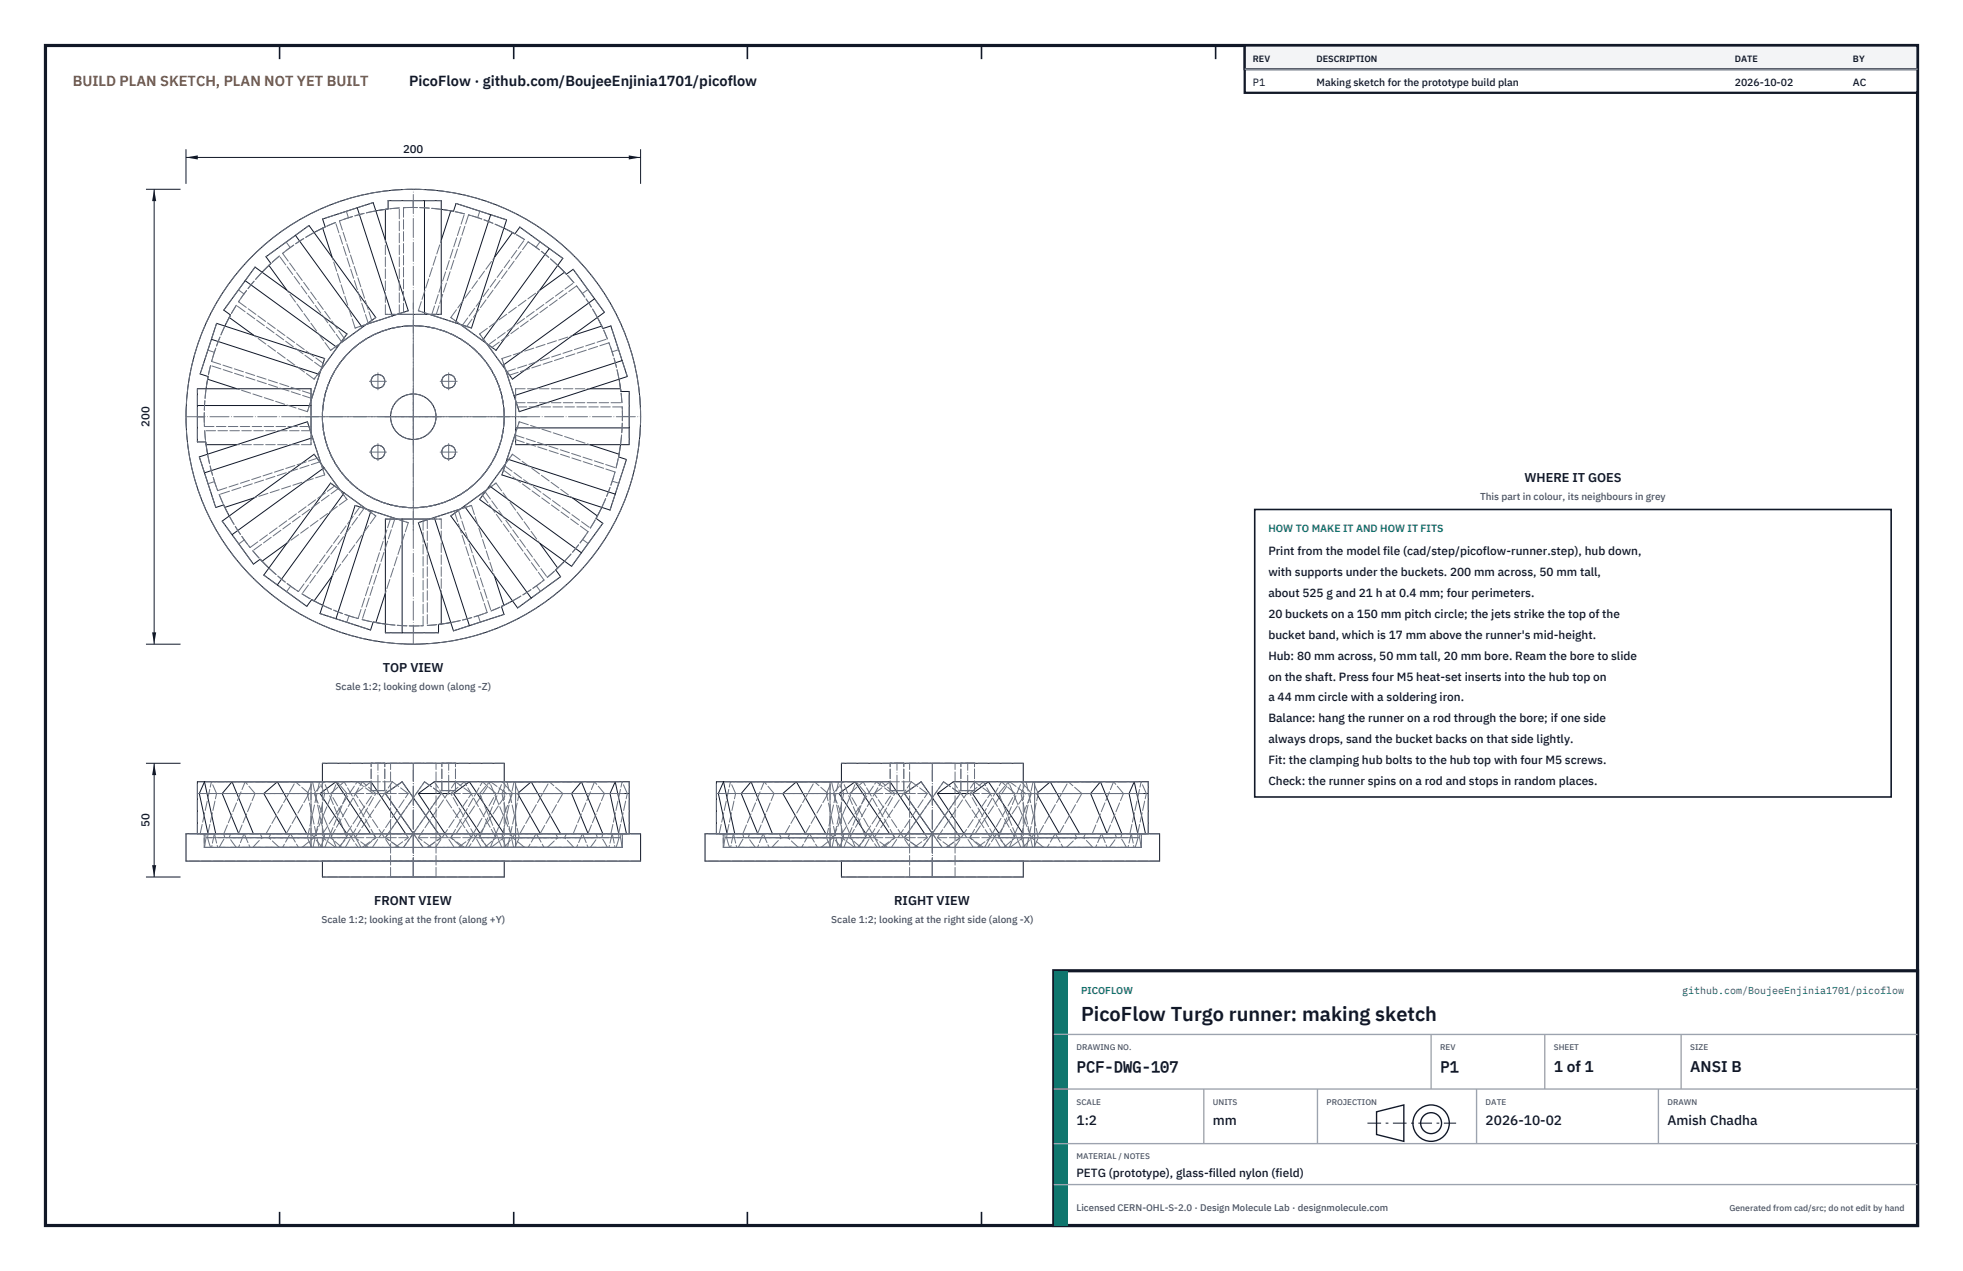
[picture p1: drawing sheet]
<svg xmlns="http://www.w3.org/2000/svg" width="432mm" height="279mm" viewBox="0 0 432 279" stroke-linecap="round" stroke-linejoin="round" font-family="sans-serif">
<path d="M10 10h411.8v259.4h-411.8z" fill="none" stroke="#111827" stroke-width=".7" stroke-linecap="butt"/>
<g fill="none" stroke="#111827" stroke-width=".35">
<path d="M61.5 10v3M113 10v3M164.4 10v3M215.9 10v3M267.4 10v3M318.9 10v3M370.3 10v3M61.5 266.4v3M113 266.4v3M164.4 266.4v3M215.9 266.4v3M267.4 266.4v3"/>
<path d="M318.9 266.4v3M370.3 266.4v3"/>
</g>
<g fill="none" stroke="#111727" stroke-width=".22">
<path d="M57.6 59.8l2-1.9-1.1-1.5 9.5-6.8 14.7 20.2-7.9 5.7M59.1 58.3l4 5.5M65 51.7l14.7 20.3M69.1 51.1l2.4-1.2-.5-1.8 11.1-3.6 7.7 23.8-9.2 3M71 50.1l2.1 6.5M78.6 45.7l7.7 23.7M82.7 46.4l2.7-.5v-1.8h11.7v25h-9.7M84.8 46v6.8M93.4 44.1v25M97.1 46l2.6 .5 .6-1.8 7.6 2.5M99.2 46.4l-2.1 6.4M107.9 47.2l3.5 1.1-7.7 23.8-9.2-3"/>
<path d="M107.9 47.2l-7.7 23.8M110.8 50.1l2.5 1.3 1-1.5 9.5 6.9-14.7 20.2-7.8-5.7M112.7 51.1l-4 5.5M120.8 54.6l-14.7 20.2M122.7 58.3l1.9 2 1.5-1.1 6.9 9.5-20.3 14.7-5.7-7.9M124.2 59.8l-5.5 4M46.5 74.6l23.8 7.7M49.5 71.7l1.2-2.4-1.5-1.1 6.9-9.5 20.2 14.7-5.7 7.9M50.4 69.8l5.5 4M53.9 61.7l20.3 14.7M130.8 65.7l-20.2 14.7M131.4 69.8l1.2 2.4 1.8-.5 3.6 11.1-23.8 7.7-3-9.2"/>
<path d="M132.4 71.7l-6.5 2.1M136.8 79.3l-23.7 7.7M43.4 89.1h25M45.3 85.5l.5-2.7-1.8-.6 3.6-11.1 23.8 7.7-3 9.2M45.3 97.7h6.8M45.7 83.4l6.4 2.1M68.4 95.2v-9.7h-25v11.7h1.9l.4 2.6M68.8 96.2l-23.8 7.7M113.4 95.2l-3 9.2 23.8 7.7 3.6-11.1-1.7-.6 .4-2.7M113.4 94.1h25M129.7 85.5h6.8M129.7 97.7l6.5 2.1"/>
<path d="M136.2 83.4l.4 2.7h1.8v11.6h-25v-9.7M45 103.9l2.5 7.7 1.7-.6 1.2 2.4M55.9 109.4l-6.4 2.1M63.1 119.4l-5.5 4M70.6 101.9l-3-9.2-23.8 7.7 1.2 3.5M71.3 102.8l-20.3 14.7M74.8 107.7l-5.7-7.8-20.2 14.7 6.8 9.4 1.5-1.1 1.9 2M75.7 108.4l-14.7 20.2M80.6 111.9l-7.9-5.7-14.7 20.2 9.5 6.9 1.1-1.5 2.4 1.3M81.6 112.2l-7.7 23.8M87.4 114.1l-9.3-3-7.7 23.8 3.5 1.1M88.5 114.1v25"/>
<path d="M94.5 114.1h-9.7v25h11.7v-1.8l2.7-.4M95.5 113.8l7.8 23.7M101.3 111.9l-9.3 3 7.7 23.8 11.2-3.6-.6-1.8 2.4-1.2M102.1 111.3l14.7 20.2M107 107.7l-7.8 5.7 14.7 20.2 2.9-2.1M107.7 106.8l20.2 14.7M111.2 101.9l-5.7 7.9 20.2 14.7 6.9-9.5-1.5-1 1.3-2.5M111.6 100.9l23.7 7.7M118.7 119.4l4 5.5M125.9 109.4l5.5 4M73.1 126.6l-4 5.5M73.9 136l7.6 2.5 .6-1.8 2.7 .5"/>
<path d="M84.8 130.4l-2.1 6.5M97.1 130.4v6.8M108.7 126.6l2.1 6.5M124.2 123.4l-2 1.9 1.1 1.5-6.5 4.7M70.9 171.9v-4.1h40v4.1M92 174.4l3.5-2.5h42.9v11.4M92 174.4h7.7M92 174.4l5.9 8.9M99.7 174.4l5.9 8.9M99.7 174.4l3.6-2.5 7.6 11.4M105 174.4h8.9M113.9 174.4l5 8.9"/>
<path d="M113.9 174.4l2.9-2.5 6.5 11.4M118.3 174.4h7.4M125.7 174.4l3.7 8.9M125.7 174.4l2.2-2.5 4.7 11.4M129 174.4h5.2M134.2 174.4l1.9 8.9M134.2 174.4l1.1-2.5 2.5 11.4M135.9 174.4h2.5M185.1 171.9v-4.1h40v4.1M206.2 174.4l3.5-2.5h42.9v11.4M206.2 174.4h7.7M206.2 174.4l5.9 8.9"/>
<path d="M213.9 174.4l5.9 8.9M213.9 174.4l3.5-2.5 7.6 11.4M219.1 174.4h8.9M228 174.4l5 8.9M228 174.4l3-2.5 6.5 11.4M232.5 174.4h7.4M239.9 174.4l3.6 8.9M239.9 174.4l2.2-2.5 4.7 11.4M243.1 174.4h5.3M248.4 174.4l1.9 8.9M248.4 174.4l1.1-2.5 2.5 11.4M250.1 174.4h2.5"/>
<path d="M40.9 183.3h100v6h-100zM43.4 183.3v-11.4h38.2l7.6 11.4M45.8 183.3l-2-8.9 1.2-2.5 2.5 11.4M52.5 183.3l-3.6-8.9 2.1-2.5 4.7 11.4M63 183.3l-5-8.9 3-2.5 6.5 11.4M70.9 189.3v3.5h40v-3.5M76.3 183.3l-5.9-8.9 3.5-2.5 7.6 11.4M91 183.3l-6.2-8.9 3.7-2.5 8 11.4M155.1 183.3h100v6h-100zM157.6 183.3v-11.4h38.2l7.6 11.4M159.9 183.3l-1.9-8.9 1.2-2.5 2.4 11.4M166.7 183.3l-3.7-8.9 2.2-2.5 4.7 11.4"/>
<path d="M177.2 183.3l-5-8.9 3-2.5 6.5 11.4M185.1 189.3v3.5h40v-3.5M190.5 183.3l-5.9-8.9 3.5-2.5 7.6 11.4M205.1 183.3l-6.2-8.9 3.7-2.5 8 11.4"/>
<circle cx="83.1" cy="99.4" r="1.51"/>
<circle cx="83.1" cy="83.8" r="1.51"/>
<circle cx="90.9" cy="91.6" r="50"/>
<circle cx="90.9" cy="91.6" r="20"/>
<circle cx="90.9" cy="91.6" r="5"/>
<circle cx="98.7" cy="99.4" r="1.51"/>
<circle cx="98.7" cy="83.8" r="1.51"/>
</g>
<g fill="none" stroke="#6a7180" stroke-width=".22" stroke-dasharray="2.1 .5">
<path d="M57.6 59.8l-3.9 4.8M59.6 57.9l-.5 .4M61.4 56.3l-2.3 2M61.4 56.3a46 46 0 0 0-8.9 10M62.2 55.7l13.7 19M63 53.2l-4.5 3.2M63 53.2l.8 1.2M63 53.2l5-3.6M63.8 54.4l-1.6 1.3M69.1 51.1l-5.3 3.3M71.5 49.9l-.5 .2M73.8 48.9l-2.8 1.2"/>
<path d="M73.8 48.9a46 46 0 0 0-11.6 6.8M74.7 48.6l7.2 22.3M76.2 46.4l-5.2 1.7M76.2 46.4l.4 1.5M76.2 46.4l5.9-1.9M76.6 47.9l-1.9 .7M82.7 46.4l-6.1 1.5M85.4 45.9l-.6 .1M87.8 45.7l-3 .3M87.8 45.7a46 46 0 0 0-13.1 2.9M88.8 45.7v23.4M90.9 44.1h-5.5"/>
<path d="M90.9 44.1v1.5M90.9 45.6l-2.1 .1M90.9 44.1h6.2M97.1 46l-6.2-.4M99.7 46.5l-.5-.1M102.2 47l-3-.6M102.2 47a46 46 0 0 0-13.4-1.3M103.1 47.2l-7.3 22.3M105.1 47.8l-2-.6M105.5 46.4l-5.2-1.7M105.5 46.4l-.4 1.4M105.5 46.4l5.9 1.9"/>
<path d="M110.8 50.1l-5.7-2.3M113.3 51.4l-.6-.3M115.4 52.7l-2.7-1.6M115.4 52.7a46 46 0 0 0-12.3-5.5M116.2 53.2l-13.8 18.9M117.9 54.4l-1.7-1.2M118.8 53.1l-4.5-3.2M118.8 53.1l-.9 1.3M118.8 53.1l5 3.7M122.7 58.3l-4.8-3.9M45.7 77l-1.7 5.2M45.7 77l1.5 .4"/>
<path d="M45.7 77l1.9-5.9M46.6 79.5l22.3 7.2M47.2 77.4l-.6 2.1M49.5 71.7l-2.3 5.7M50.7 69.3l-.3 .5M52 67.1l-1.6 2.7M52 67.1a46 46 0 0 0-5.4 12.4M52.5 63.7l-3.3 4.5M52.5 63.7l1.2 .9M52.5 63.7l3.6-5M52.5 66.3l18.9 13.8M53.7 64.6l-1.2 1.7"/>
<path d="M72.7 77l2.1-1.5M72.7 77l-9.6-13.2M75.2 75.2l-2.5 1.8M75.2 75.2l-13.8-18.9M75.9 74.7l6.8-4.9M75.9 74.7l-.7 .5M78.1 72.1l2.5-.8M78.1 72.1l-5-15.5M81 71.2l-2.9 .9M81 71.2l-7.2-22.3M81.9 70.9l7.9-2.6M81.9 70.9l-.9 .3"/>
<path d="M84.8 69.1h2.6M84.8 69.1v-16.3M87.8 69.1h-3M87.8 69.1v-23.4M88.8 69.1h8.3M88.8 69.1h-1M92 68.3l2.5 .8M92 68.3l5.1-15.5M94.9 69.3l-2.9-1M94.9 69.3l7.3-22.3M95.8 69.5l7.9 2.6M95.8 69.5l-.9-.2"/>
<path d="M99.2 69.8l2.1 1.5M99.2 69.8l9.5-13.2M101.6 71.6l-2.4-1.8M101.6 71.6l13.8-18.9M102.4 72.1l6.7 4.9M102.4 72.1l-.8-.5M105.5 73.4l1.5 2.1M105.5 73.4l13.2-9.6M107.3 75.9l-1.8-2.5M107.3 75.9l18.9-13.8M107.9 76.6l4.8 6.8M107.9 76.6l-.6-.7"/>
<path d="M110.4 78.8l.8 2.5M110.4 78.8l15.5-5M124.6 60.3l-.4-.5M126.2 62.1l-2-2.3M126.2 62.1a46 46 0 0 0-10-8.9M126.8 62.9l-18.9 13.7M128.1 64.5l-1.3-1.6M129.3 63.6l-3.2-4.4M129.3 63.6l-1.2 .9M129.3 63.6l3.7 5.1M131.4 69.8l-3.3-5.3M132.6 72.2l-.2-.5"/>
<path d="M133.6 74.5l-1.2-2.8M133.6 74.5a46 46 0 0 0-6.8-11.6M133.9 75.4l-22.3 7.2M134.6 77.3l-.7-1.9M136.1 76.9l-1.7-5.2M136.1 76.9l-1.5 .4M136.1 76.9l1.9 5.9M43.4 91.7v5.5M43.4 91.7h1.5M43.4 91.7v-6.2M44.9 91.7l.1 2.1M45 93.8h23.4"/>
<path d="M45 94.7l.3 3M45 94.7a46 46 0 0 0 2.9 13.2M45.3 97.2v.5M45.3 85.5l-.4 6.2M45.7 99.8l1.5 6.1M45.8 82.8l-.1 .6M46.3 80.4l-.6 3M46.3 80.4a46 46 0 0 0-1.3 13.4M67.6 90.5l.8-2.5M67.6 90.5l-15.5-5M68.4 93.8v-8.3M68.4 97.7v-2.5"/>
<path d="M68.4 94.7v3M68.4 93.8v.9M68.4 97.7h-16.3M68.4 94.7h-23.4M68.6 87.6l-1 2.9M68.6 87.6l-22.3-7.2M68.9 86.7l2.5-7.9M68.9 86.7l-.3 .9M69.1 83.4l1.5-2.1M69.1 83.4l-13.2-9.6M70.9 80.9l-1.8 2.5M70.9 80.9l-18.9-13.8"/>
<path d="M71.4 80.1l4.9-6.7M71.4 80.1l-.5 .8M111.4 81.7l-1-2.9M111.4 81.7l22.2-7.2M111.6 82.6l2.6 7.9M111.6 82.6l-.2-.9M112.7 99.9l-1.5 2M112.7 99.9l13.2 9.5M113 96.5l-2.6 7.9M113 96.5l.3-.9M113.3 95.6l.9-2.9M113.3 95.6l22.2 7.3"/>
<path d="M113.4 89.5v8.2M113.4 85.5v2.5M113.4 88.5v-3M113.4 89.5v-1M113.4 85.5h16.3M113.4 88.5h23.4M114.2 92.7l-.8 2.5M114.2 92.7l15.5 5M136.2 83.4l-1.6-6.1M136.5 97.7l.4-6.1M136.6 86.1l-.1-.6M136.8 88.5l-.3-3"/>
<path d="M136.8 88.5a46 46 0 0 0-2.9-13.1M136.9 89.5h-23.5M136.9 91.6v-2.1M138.4 91.6h-1.5M138.4 91.6v-5.5M138.4 91.6v6.1M45.8 106.3l1.7 5.3M45.8 106.3l1.4-.4M45.8 106.3l-2-5.9M47.2 105.9l.7 2M47.9 107.9l22.3-7.3M48.2 108.7l1.3 2.8"/>
<path d="M48.2 108.7a45.9 45.9 0 0 0 6.8 11.7M49.2 111l.3 .5M50.4 113.4l3.3 5.3M52.5 119.6l3.2 4.4M52.5 119.6l1.2-.9M52.5 119.6l-3.6-5M53.7 118.7l1.3 1.7M70.2 100.6l-2.6-7.9M70.2 100.6l.3 .9M70.5 101.5l.9 2.9M70.5 101.5l-22.3 7.2M71.4 104.4l-.8-2.5"/>
<path d="M71.4 104.4l-15.5 5M74 106.6l-4.9-6.7M74 106.6l.5 .7M74.5 107.3l1.8 2.5M74.5 107.3l-18.9 13.8M76.3 109.8l-1.5-2.1M76.3 109.8l-13.2 9.6M79.4 111.1l-6.7-4.9M79.4 111.1l.8 .5M80.2 111.6l2.5 1.8M80.2 111.6l-13.8 18.9M82.7 113.4l-2.1-1.5"/>
<path d="M82.7 113.4l-9.6 13.2M86 113.7l-7.9-2.6M86 113.7l.9 .3M86.9 114l2.9 .9M86.9 114l-7.2 22.2M89.8 114.9l-2.4-.8M89.8 114.9l-5 15.5M93.1 114.1h-8.3M93.1 114.1h.9M94 114.1h3.1M94 114.1v23.4M97.1 114.1h-2.6"/>
<path d="M97.1 114.1v16.3M99.9 112.3l-7.9 2.6M99.9 112.3l.9-.2M100.8 112.1l2.9-1M100.8 112.1l7.2 22.2M103.7 111.1l-2.4 .8M103.7 111.1l5 15.5M105.9 108.5l-6.7 4.9M105.9 108.5l.7-.5M106.6 108l2.5-1.8M106.6 108l13.8 18.9M109.1 106.2l-2.1 1.5"/>
<path d="M109.1 106.2l9.6 13.2M110.4 103.1l-4.9 6.7M110.4 103.1l.5-.8M110.9 102.3l1.8-2.4M110.9 102.3l19 13.8M128.2 118.6l1.2-1.7M129.4 116.9l-19-13.8M129.4 119.5l3.2-4.5M129.4 119.5l-1.2-.9M129.4 119.5l-3.7 5M129.9 116.1l1.5-2.7M129.9 116.1a46 46 0 0 0 5.4-12.3"/>
<path d="M131.1 114l.3-.6M132.4 111.5l2.3-5.7M134.7 105.8l.6-2M135.3 103.8l-22.3-7.3M135.5 102.9l.7-3.1M135.5 102.9a46 46 0 0 0 1.4-13.4M136.1 100.4l.1-.6M136.1 106.2l1.7-5.2M136.1 106.2l-1.4-.4M136.1 106.2l-1.9 5.9M55 120.4l19-13.8M55.6 121.1l2 2.3"/>
<path d="M55.6 121.1a45.9 45.9 0 0 0 10.1 8.9M57.2 122.9l.4 .5M59.1 124.9l4.8 3.9M63 130.1l4.5 3.2M63 130.1l.9-1.3M63 130.1l-5-3.7M63.9 128.8l1.8 1.2M65.7 130l13.7-18.9M66.4 130.5l2.7 1.6M66.4 130.5a46 46 0 0 0 12.4 5.5M68.6 131.8l.5 .3M71 133.1l5.8 2.3"/>
<path d="M76.3 136.8l5.2 1.7M76.3 136.8l.5-1.4M76.3 136.8l-5.9-1.9M76.8 135.4l2 .6M78.8 136l7.2-22.3M79.7 136.2l3 .7M79.7 136.2a46 46 0 0 0 13.4 1.4M82.1 136.7l.6 .2M84.8 137.2l6.2 .4M91 139.1h5.5M91 139.1v-1.5M91 137.6h2.1"/>
<path d="M91 139.1h-6.2M93.1 137.6v-23.5M94 137.5l3.1-.3M94 137.5a46 46 0 0 0 13.2-2.9M96.5 137.3l.6-.1M99.2 136.9l6-1.6M105.2 135.3l2-.7M105.6 136.8l5.3-1.7M105.6 136.8l-.4-1.5M105.6 136.8l-5.9 1.9M107.2 134.6l-7.3-22.3M108 134.3l2.8-1.2"/>
<path d="M108 134.3a46 46 0 0 0 11.7-6.8M110.3 133.3l.5-.2M112.7 132.1l5.3-3.3M118 128.8l1.7-1.3M118.9 130l4.4-3.2M118.9 130l-.9-1.2M118.9 130l-5 3.6M119.7 127.5l-13.8-19M120.4 126.9l2.3-2M120.4 126.9a46 46 0 0 0 9-10M122.2 125.3l.5-.4M124.2 123.4l4-4.8"/>
<path d="M43.4 174.4v-2.5M47.6 174.4l-1.1-2.5M56.1 174.4l-2.2-2.5M67.6 174.4h-23.8M67.6 174.4l1.2-2.5M68 174.4l-3-2.5M68.4 174.4h-25M68.4 174.4v-2.5M68.4 171.9h-23.4M68.8 171.9h-17.8M69.1 174.4h-20.2M69.1 174.4l2.2-2.5"/>
<path d="M70.3 171.9h-23.8M71.3 171.9h-10.3M71.4 174.4h-23.8M71.4 174.4l-1.1-2.5M72.7 174.4h-14.7M72.7 174.4l3-2.5M74.2 171.9h-20.3M75.7 171.9h-1.8M76.3 174.4h-20.2M76.3 174.4l-2.1-2.5M78.1 174.4h-7.7M78.1 174.4l3.5-2.5"/>
<path d="M79.7 171.9h-14.7M81.6 167.8h3M81.6 173.8h3M81.6 173.8v-6M82.1 174.4l-3.5-2.5M82.7 174.4h-14.7M82.7 174.4l-3-2.5M84.6 167.8h-3M84.6 173.8v-6M84.6 173.8h-3M84.8 174.4l3.7-2.5M85.9 167.8h10"/>
<path d="M86.3 171.9h-7.7M89.8 174.4h-7.7M89.8 174.4l-3.5-2.5M95.9 167.8h-10M97.1 174.4l-3.7-2.5M97.2 167.8h3M97.2 173.8h3M97.2 173.8v-6M99.2 174.4h5.8M99.2 174.4l2.9-2.5M100.2 167.8h-3M100.2 173.8v-6"/>
<path d="M100.2 173.8h-3M100.2 171.9h7.7M102.1 171.9h1.2M103.7 174.4h7.7M103.7 174.4l-3.5-2.5M105.5 174.4h12.8M105.5 174.4l2.2-2.5M106.1 171.9h14.7M107.7 171.9h9.1M109.1 174.4h14.7M109.1 174.4l-3-2.5M110.4 174.4h18.6"/>
<path d="M110.4 174.4l1.2-2.5M110.6 171.9h20.2M110.9 167.8h-40M111.4 174.4l-3.5-2.5M111.6 171.9h16.3M112.7 174.4h20.3M112.7 174.4l-2.1-2.5M113.1 171.9h23.7M113.4 174.4v-2.5M113.4 171.9h21.9M113.4 174.4h22.5M114.2 174.4h23.8"/>
<path d="M114.2 174.4l-1.1-2.5M123.8 174.4l-3-2.5M133 174.4l-2.2-2.5M138 174.4l-1.2-2.5M157.6 174.4v-2.5M161.8 174.4l-1.1-2.5M170.3 174.4l-2.2-2.5M181.8 174.4h-23.8M181.8 174.4l1.1-2.5M182.1 174.4l-2.9-2.5M182.6 174.4h-25M182.6 174.4v-2.5"/>
<path d="M182.6 171.9h-23.4M182.9 171.9h-17.7M183.3 174.4h-20.3M183.3 174.4l2.1-2.5M184.4 171.9h-23.7M185.4 171.9h-10.2M185.6 174.4h-23.8M185.6 174.4l-1.2-2.5M186.9 174.4h-14.7M186.9 174.4l3-2.5M188.3 171.9h-20.2M189.9 171.9h-1.8"/>
<path d="M190.5 174.4h-20.2M190.5 174.4l-2.2-2.5M192.3 174.4h-7.7M192.3 174.4l3.5-2.5M193.8 171.9h-14.6M195.8 167.8h1.5M195.8 173.8h1.5M195.8 173.8v-6M196.3 174.4l-3.6-2.5M196.8 174.4h-14.7M196.8 174.4l-3-2.5M197.3 167.8h1.5"/>
<path d="M197.3 173.8h1.5M198.8 167.8h-3M198.8 173.8h-3M198.8 173.8v-6M198.9 174.4l3.7-2.5M200.1 167.8h5M200.5 171.9h-7.8M204 174.4h-7.7M204 174.4l-3.5-2.5M205.1 167.8h5M210.1 167.8h-10M211.2 174.4l-3.7-2.5"/>
<path d="M211.4 167.8h1.5M211.4 173.8h1.5M211.4 173.8v-6M212.9 167.8h1.5M212.9 173.8h1.5M213.3 174.4h5.8M213.3 174.4l3-2.5M214.4 167.8h-3M214.4 173.8h-3M214.4 173.8v-6M214.4 171.9h7.7M216.3 171.9h1.1"/>
<path d="M217.9 174.4h7.7M217.9 174.4l-3.5-2.5M219.7 174.4h12.8M219.7 174.4l2.1-2.5M220.3 171.9h14.7M221.8 171.9h9.2M223.3 174.4h14.7M223.3 174.4l-3-2.5M224.6 174.4h18.5M224.6 174.4l1.1-2.5M224.7 171.9h20.3M225.1 167.8h-40"/>
<path d="M225.6 174.4l-3.5-2.5M225.7 171.9h16.4M226.9 174.4h20.2M226.9 174.4l-2.2-2.5M227.2 171.9h23.8M227.6 174.4h22.5M227.6 174.4v-2.5M227.6 171.9h21.9M228.4 174.4h23.8M228.4 174.4l-1.2-2.5M238 174.4l-3-2.5M247.1 174.4l-2.1-2.5"/>
<path d="M252.2 174.4l-1.2-2.5M43.4 183.3h1.9M43.4 183.3h1.5M43.4 183.3v-8.9M44 183.3h1.8M44 183.3l2.5-11.4M44.9 183.3h.1M44.9 183.3l.1 3M44.9 186.3h.1M44.9 186.3v-3M45 186.3h23.4M45 186.3l.3-2.2"/>
<path d="M45 186.3h2.9M45.3 183.3h1.9M45.3 183.3v.8M45.7 183.3h-1.7M45.7 183.3h1.5M45.7 183.3l1.9-8.9M45.8 183.3h1.7M45.8 183.3h1.4M45.8 183.3h-.9M45.8 183.3l-.1 .8M46.3 186.3l-.6-2.2M46.3 186.3h-1.4"/>
<path d="M46.6 186.3h22.3M47.2 183.3l-.6 3M47.2 183.3l.7 3M47.5 183.3h1.7M47.9 186.3h22.3M48.2 186.3l1.3-2.2M48.2 186.3h6.8M49.2 183.3h4.5M49.2 183.3l.3 .8M49.2 183.3h1.5M49.2 183.3l4.7-11.4M50.7 183.3h-3.5"/>
<path d="M50.7 183.3l-.3 .8M52 186.3l-1.6-2.2M52 186.3h-5.4M52.5 183.3h-3.3M52.5 183.3h1.2M52.5 183.3l3.6-8.9M52.5 186.3h18.9M52.5 183.3h3.2M53.7 183.3l-1.2 3M53.7 183.3l1.3 3M55 186.3h19M55.6 186.3l2-2.2"/>
<path d="M55.6 186.3h10.1M55.7 183.3h1.5M57.2 183.3h6.7M57.2 183.3l.4 .8M58.5 183.3h1.1M58.5 183.3l6.5-11.4M59.6 183.3h-5.9M59.6 183.3l-.5 .8M61.4 186.3l-2.3-2.2M61.4 186.3h-8.9M62.2 186.3h13.7M63 183.3h-4.5"/>
<path d="M63 183.3h.8M63 183.3l5-8.9M63 183.3h4.5M63 183.3h.9M63.8 183.3l-1.6 3M63.9 183.3l1.8 3M65.7 186.3h13.7M66.4 186.3l2.7-2.2M66.4 186.3h12.4M67.5 183.3h1.1M67.6 184.1l2.7-12.2M67.6 184.1h-21.9"/>
<path d="M68.4 186.3v-11.9M68.4 184.1v-12.2M68.4 186.3v-2.2M68.4 184.1h-23.1M68.4 186.3h-23.4M68.6 183.3h8.2M68.6 183.3l.5 .8M68.6 186.3l-1-2.2M68.6 186.3h-22.3M68.9 186.3l2.5-11.9M68.9 186.3h-.3M69.1 184.1l5.1-12.2"/>
<path d="M69.1 184.1h-18.7M70.2 186.3l-2.6-11.9M70.2 186.3h.3M70.5 186.3l.9-2.2M70.5 186.3h-22.3M70.9 186.3l-1.8-2.2M70.9 186.3h-18.9M70.9 186.3h40M70.9 189.3h40M70.9 186.3v-14.4M71 183.3h.5M71 183.3l7.6-11.4"/>
<path d="M71.4 184.1l-2.6-12.2M71.4 184.1h-21.9M71.4 186.3l4.9-11.9M71.4 186.3h-.5M71.5 183.3h-7.7M71.5 183.3l-.5 .8M72.7 184.1l7-12.2M72.7 184.1h-13.6M73.8 186.3l-2.8-2.2M73.8 186.3h-11.6M74 186.3l-4.9-11.9M74 186.3h.5"/>
<path d="M74.5 186.3l1.8-2.2M74.5 186.3h-18.9M74.7 186.3h7.2M75.2 186.3l-2.5-2.2M75.2 186.3h-13.8M75.9 186.3l6.8-11.9M75.9 186.3h-.7M76.2 183.3h-5.2M76.2 183.3h.4M76.2 183.3l5.9-8.9M76.3 183.3h5.2M76.3 183.3h.5"/>
<path d="M76.3 184.1l-5-12.2M76.3 184.1h-18.7M76.6 183.3l-1.9 3M76.8 183.3l2 3M78.1 184.1l8.2-12.2M78.1 184.1h-7.1M78.8 186.3h7.2M79.4 186.3l-6.7-11.9M79.4 186.3h.8M79.7 186.3l3-2.2M79.7 186.3h13.4M80.2 186.3l2.5-2.2"/>
<path d="M80.2 186.3h-13.8M81 186.3l-2.9-2.2M81 186.3h-7.2M81.5 183.3h.6M81.9 186.3l7.9-11.9M81.9 186.3h-.9M82.1 183.3h8.9M82.1 183.3l.6 .8M82.7 184.1l-7-12.2M82.7 184.1h-13.6M84.8 184.1l8.6-12.2M85.4 183.3h-8.8"/>
<path d="M85.4 183.3l8-11.4M85.4 183.3l-.6 .8M85.9 192.8h10M85.9 192.8v-25M86 186.3l-7.9-11.9M86 186.3h.9M86.9 186.3l2.9-2.2M86.9 186.3h-7.2M87.8 186.3l-3-2.2M87.8 186.3h-13.1M88.8 186.3l8.3-11.9M88.8 186.3h-1"/>
<path d="M89.8 184.1l-.6-.8M89.8 184.1h-7.1M90.9 183.3h-5.5M90.9 183.3l-2.1 3M90.9 183.3l6.2-8.9M91 183.3h5.5M91 183.3l2.1 3M92 184.1l8.2-12.2M92 184.1h7.2M93.1 186.3l-8.3-11.9M93.1 186.3h.9M94 186.3l3.1-2.2"/>
<path d="M94 186.3h13.2M94.9 186.3l-2.9-2.2M94.9 186.3h7.3M95.8 186.3l7.9-11.9M95.8 186.3h-.9M95.9 192.8v-25M95.9 192.8h-10M96.5 183.3h8.7M96.5 183.3l.6 .8M97.1 184.1l-8.6-12.2M99.2 184.1l6.9-12.2M99.2 184.1h13.5"/>
<path d="M99.7 183.3h-8.8M99.7 183.3l-.5 .8M99.9 186.3l-2-3M99.9 186.3h.9M100.3 183.3h-.6M100.3 183.3l7.6-11.4M100.8 186.3l2.9-2.2M100.8 186.3h7.2M101.6 186.3l-2.4-2.2M101.6 186.3h13.8M102.2 186.3l-3-2.2M102.2 186.3h-13.4"/>
<path d="M102.4 186.3l6.7-11.9M102.4 186.3h-.8M103.1 186.3h-7.3M103.7 184.1l-8.2-12.2M103.7 184.1h7.1M105.1 183.3l-2 3M105.2 183.3l2 3M105.5 184.1l5.1-12.2M105.5 184.1h18.7M105.5 183.3h-5.2M105.5 183.3h-.4M105.5 183.3l5.9-8.9"/>
<path d="M105.6 183.3h5.3M105.6 183.3h-.4M105.9 186.3l-6.7-11.9M105.9 186.3h.7M106.6 186.3l2.5-2.2M106.6 186.3h13.8M107.2 186.3h-7.3M107.3 186.3l-1.8-2.2M107.3 186.3h18.9M107.9 186.3l4.8-11.9M107.9 186.3h-.6M108 186.3l2.8-2.2"/>
<path d="M108 186.3h11.7M109.1 184.1l-7-12.2M109.1 184.1h13.6M110.3 183.3h7.7M110.3 183.3l.5 .8M110.4 186.3l-4.9-11.9M110.4 186.3h.5M110.4 184.1l2.7-12.2M110.4 184.1h22M110.9 183.3h-.6M110.9 186.3v-14.4M110.9 186.3h-40"/>
<path d="M110.9 192.8h-40M110.9 189.3h-40M110.9 186.3l1.8-2.2M110.9 186.3h19M111.4 186.3l-1-2.2M111.4 186.3h22.2M111.6 186.3l2.6-11.9M111.6 186.3h-.2M112.7 184.1l-5-12.2M112.7 184.1h18.7M113 186.3l-2.6-11.9M113 186.3h.3"/>
<path d="M113.3 186.3l.9-2.2M113.3 186.3h22.2M113.3 183.3h-8.2M113.3 183.3l-.6 .8M113.4 186.3v-11.9M113.4 184.1v-12.2M113.4 186.3v-2.2M113.4 184.1h23.1M113.4 186.3h23.4M114.2 184.1l-2.6-12.2M114.2 184.1h22M114.3 183.3h-1"/>
<path d="M114.3 183.3l6.5-11.4M115.4 186.3l-2.7-2.2M115.4 186.3h-12.3M116.2 186.3h-13.8M117.9 183.3l-1.7 3M118 183.3l1.7 3M118.8 183.3h-4.5M118.8 183.3h-.9M118.8 183.3l5-8.9M118.9 183.3h4.4M118.9 183.3h-.9M119.7 186.3h-13.8"/>
<path d="M120.4 186.3l2.3-2.2M120.4 186.3h9M122.2 183.3h6M122.2 183.3l.5 .8M123.3 183.3h-1.1M124.6 183.3h-6.7M124.6 183.3l-.4 .8M126.1 183.3h-1.5M126.1 183.3l4.7-11.4M126.2 186.3l-2-2.2M126.2 186.3h-10M126.8 186.3h-18.9"/>
<path d="M128.1 183.3l-1.3 3M128.2 183.3l1.2 3M129.3 183.3h-3.2M129.3 183.3h-1.2M129.3 183.3l3.7-8.9M129.4 186.3h-19M129.4 183.3h3.2M129.4 183.3h-1.2M129.9 186.3l1.5-2.2M129.9 186.3h5.4M131.1 183.3h3.6M131.1 183.3l.3 .8"/>
<path d="M132.6 183.3h-1.5M132.6 183.3h-4.5M132.6 183.3l-.2 .8M133.6 186.3l-1.2-2.2M133.6 186.3h-6.8M133.9 186.3h-22.3M134.4 183.3h-1.8M134.4 183.3l2.4-11.4M134.6 183.3l-.7 3M134.7 183.3l.6 3M135.3 186.3h-22.3M135.5 186.3l.7-2.2"/>
<path d="M135.5 186.3h1.4M136.1 183.3h.8M136.1 183.3l.1 .8M136.1 183.3h-1.7M136.1 183.3h-1.5M136.1 183.3l1.9-8.9M136.1 183.3h1.7M136.1 183.3h-1.4M136.6 183.3h-2M136.6 183.3l-.1 .8M136.8 186.3l-.3-2.2M136.8 186.3h-2.9"/>
<path d="M136.9 186.3h-23.5M136.9 183.3h.1M136.9 186.3h.1M136.9 183.3v3M136.9 186.3v-3M137.8 183.3h-1.7M138.4 183.3h-1.5M138.4 183.3h-1.8M138.4 183.3v-11.4M140.9 189.3h-100M140.9 183.3h-100M157.6 183.3h1.8"/>
<path d="M157.6 183.3h1.5M157.6 183.3v-8.9M158.2 183.3h1.7M158.2 183.3l2.5-11.4M159.1 183.3h.1M159.1 186.3h.1M159.1 183.3v3M159.1 186.3v-3M159.1 186.3h23.5M159.2 186.3l.3-2.2M159.2 186.3h2.9M159.4 183.3h2"/>
<path d="M159.4 183.3l.1 .8M159.9 183.3h-1.7M159.9 183.3h1.4M159.9 183.3l1.9-8.9M159.9 183.3h1.7M159.9 183.3h1.5M159.9 183.3h-.8M159.9 183.3l-.1 .8M160.5 186.3l-.7-2.2M160.5 186.3h-1.4M160.7 186.3h22.3M161.3 183.3l-.6 3"/>
<path d="M161.4 183.3l.7 3M161.6 183.3h1.8M162.1 186.3h22.3M162.4 186.3l1.2-2.2M162.4 186.3h6.8M163.4 183.3h4.5M163.4 183.3l.2 .8M163.4 183.3h1.5M163.4 183.3l4.7-11.4M164.9 183.3h-3.6M164.9 183.3l-.3 .8M166.1 186.3l-1.5-2.2"/>
<path d="M166.1 186.3h-5.4M166.6 183.3h-3.2M166.6 183.3h1.2M166.6 183.3l3.7-8.9M166.6 186.3h19M166.7 183.3h3.2M166.7 183.3h1.2M167.8 183.3l-1.2 3M167.9 183.3l1.3 3M169.2 186.3h19M169.8 186.3l2-2.2M169.8 186.3h10"/>
<path d="M169.9 183.3h1.5M171.4 183.3h6.7M171.4 183.3l.4 .8M172.7 183.3h1.1M172.7 183.3l6.5-11.4M173.8 183.3h-6M173.8 183.3l-.5 .8M175.6 186.3l-2.3-2.2M175.6 186.3h-9M176.3 186.3h13.8M177.1 183.3h-4.4M177.1 183.3h.9"/>
<path d="M177.1 183.3l5-8.9M177.2 183.3h4.5M177.2 183.3h.9M178 183.3l-1.7 3M178.1 183.3l1.7 3M179.8 186.3h13.8M180.6 186.3l2.7-2.2M180.6 186.3h12.3M181.7 183.3h1M181.8 184.1l2.6-12.2M181.8 184.1h-22M182.6 186.3v-11.9"/>
<path d="M182.6 184.1v-12.2M182.6 186.3v-2.2M182.6 184.1h-23.1M182.6 186.3h-23.4M182.7 183.3h8.2M182.7 183.3l.6 .8M182.7 186.3l-.9-2.2M182.7 186.3h-22.2M183 186.3l2.6-11.9M183 186.3h-.3M183.3 184.1l5-12.2M183.3 184.1h-18.7"/>
<path d="M184.4 186.3l-2.6-11.9M184.4 186.3h.2M184.6 186.3l1-2.2M184.6 186.3h-22.2M185.1 186.3l-1.8-2.2M185.1 186.3h-19M185.1 186.3h20M185.1 189.3h20M185.1 186.3v-14.4M185.1 183.3h.6M185.1 183.3l7.6-11.4M185.6 184.1l-2.7-12.2"/>
<path d="M185.6 184.1h-22M185.6 186.3l4.9-11.9M185.6 186.3h-.5M185.7 183.3h-7.7M185.7 183.3l-.5 .8M186.9 184.1l6.9-12.2M186.9 184.1h-13.6M188 186.3l-2.8-2.2M188 186.3h-11.7M188.2 186.3l-4.9-11.9M188.2 186.3h.5M188.7 186.3l1.8-2.2"/>
<path d="M188.7 186.3h-18.9M188.8 186.3h7.3M189.4 186.3l-2.5-2.2M189.4 186.3h-13.8M190.1 186.3l6.7-11.9M190.1 186.3h-.7M190.4 183.3h-5.3M190.4 183.3h.4M190.4 183.3l5.9-8.9M190.5 183.3h5.2M190.5 183.3h.4M190.5 184.1l-5.1-12.2"/>
<path d="M190.5 184.1h-18.7M190.8 183.3l-2 3M190.9 183.3l2 3M192.3 184.1l8.2-12.2M192.3 184.1h-7.1M192.9 186.3h7.3M193.6 186.3l-6.7-11.9M193.6 186.3h.8M193.8 186.3l3-2.2M193.8 186.3h13.4M194.4 186.3l2.4-2.2M194.4 186.3h-13.8"/>
<path d="M195.2 186.3l-2.9-2.2M195.2 186.3h-7.2M195.7 183.3h.6M196.1 186.3l7.9-11.9M196.1 186.3h-.9M196.3 183.3h8.8M196.3 183.3l.5 .8M196.8 184.1l-6.9-12.2M196.8 184.1h-13.5M198.9 184.1l8.6-12.2M199.5 183.3h-8.7M199.5 183.3l8-11.4"/>
<path d="M199.5 183.3l-.6 .8M200.1 192.8h5M200.1 192.8v-25M200.2 186.3l-7.9-11.9M200.2 186.3h.9M201.1 186.3l2.9-2.2M201.1 186.3h-7.3M202 186.3l-3.1-2.2M202 186.3h-13.2M202.9 186.3l8.3-11.9M202.9 186.3h-.9M204 184.1l-.6-.8"/>
<path d="M204 184.1h-7.2M205 183.3h-5.5M205 183.3l-2.1 3M205 183.3l6.2-8.9M205.1 186.3h20M205.1 192.8h5M205.1 189.3h20M205.1 183.3h5.5M205.1 183.3l2.1 3M206.2 184.1l8.2-12.2M206.2 184.1h7.1M207.2 186.3l-8.3-11.9"/>
<path d="M207.2 186.3h1M208.2 186.3l3-2.2M208.2 186.3h13.1M209.1 186.3l-2.9-2.2M209.1 186.3h7.2M210 186.3l7.9-11.9M210 186.3h-.9M210.1 192.8h-10M210.1 192.8v-25M210.6 183.3h8.8M210.6 183.3l.6 .8M211.2 184.1l-8.6-12.2"/>
<path d="M213.3 184.1l7-12.2M213.3 184.1h13.6M213.9 183.3h-8.9M213.9 183.3l-.6 .8M214.1 186.3l-2-3M214.1 186.3h.9M214.5 183.3h-.6M214.5 183.3l7.6-11.4M215 186.3l2.9-2.2M215 186.3h7.2M215.8 186.3l-2.5-2.2M215.8 186.3h13.8"/>
<path d="M216.3 186.3l-3-2.2M216.3 186.3h-13.4M216.6 186.3l6.7-11.9M216.6 186.3h-.8M217.2 186.3h-7.2M217.9 184.1l-8.2-12.2M217.9 184.1h7.1M219.2 183.3l-2 3M219.4 183.3l1.9 3M219.7 184.1l5-12.2M219.7 184.1h18.7M219.7 183.3h-5.2"/>
<path d="M219.7 183.3h-.5M219.7 183.3l5.9-8.9M219.8 183.3h5.2M219.8 183.3h-.4M220.1 186.3l-6.8-11.9M220.1 186.3h.7M220.8 186.3l2.5-2.2M220.8 186.3h13.8M221.3 186.3h-7.2M221.5 186.3l-1.8-2.2M221.5 186.3h18.9M222 186.3l4.9-11.9"/>
<path d="M222 186.3h-.5M222.2 186.3l2.8-2.2M222.2 186.3h11.6M223.3 184.1l-7-12.2M223.3 184.1h13.6M224.5 183.3h7.7M224.5 183.3l.5 .8M224.6 186.3l-4.9-11.9M224.6 186.3h.5M224.6 184.1l2.6-12.2M224.6 184.1h21.9M225 183.3h-.5"/>
<path d="M225.1 186.3h-40M225.1 192.8h-40M225.1 189.3h-40M225.1 186.3v-14.4M225.1 186.3l1.8-2.2M225.1 186.3h18.9M225.5 186.3l-.9-2.2M225.5 186.3h22.3M225.8 186.3l2.6-11.9M225.8 186.3h-.3M226.9 184.1l-5.1-12.2M226.9 184.1h18.7"/>
<path d="M227.1 186.3l-2.5-11.9M227.1 186.3h.3M227.4 186.3l1-2.2M227.4 186.3h22.3M227.4 183.3h-8.2M227.4 183.3l-.5 .8M227.6 186.3v-11.9M227.6 184.1v-12.2M227.6 186.3v-2.2M227.6 184.1h23.1M227.6 186.3h23.4M228.4 184.1l-2.7-12.2"/>
<path d="M228.4 184.1h21.9M228.5 183.3h-1.1M228.5 183.3l6.5-11.4M229.6 186.3l-2.7-2.2M229.6 186.3h-12.4M230.3 186.3h-13.7M232.1 183.3l-1.8 3M232.2 183.3l1.6 3M233 183.3h-4.5M233 183.3h-.9M233 183.3l5-8.9M233 183.3h4.5"/>
<path d="M233 183.3h-.8M233.8 186.3h-13.7M234.6 186.3l2.3-2.2M234.6 186.3h8.9M236.4 183.3h5.9M236.4 183.3l.5 .8M237.5 183.3h-1.1M238.8 183.3h-6.7M238.8 183.3l-.4 .8M240.3 183.3h-1.5M240.3 183.3l4.7-11.4M240.4 186.3l-2-2.2"/>
<path d="M240.4 186.3h-10.1M241 186.3h-19M242.3 183.3l-1.3 3M242.3 183.3l1.2 3M243.5 183.3h-3.2M243.5 183.3h-1.2M243.5 183.3l3.6-8.9M243.5 186.3h-18.9M243.5 183.3h3.3M244 186.3l1.6-2.2M244 186.3h5.4M245.3 183.3h3.5"/>
<path d="M245.3 183.3l.3 .8M246.8 183.3h-1.5M246.8 183.3h-4.5M246.8 183.3l-.3 .8M247.8 186.3l-1.3-2.2M247.8 186.3h-6.8M248.1 186.3h-22.3M248.5 183.3h-1.7M248.5 183.3l2.5-11.4M248.8 183.3l-.7 3M248.8 183.3l.6 3M249.4 186.3h-22.3"/>
<path d="M249.7 186.3l.6-2.2M249.7 186.3h1.4M250.2 183.3h.9M250.2 183.3l.1 .8M250.2 183.3h-1.7M250.2 183.3h-1.4M250.2 183.3l2-8.9M250.3 183.3h1.7M250.3 183.3h-1.5M250.7 183.3h-1.9M250.7 183.3v.8M251 186.3l-.3-2.2"/>
<path d="M251 186.3h-2.9M251 186.3h-23.4M251.1 183.3h.1M251.1 183.3l-.1 3M251.1 186.3h-.1M251.1 186.3v-3M252 183.3h-1.8M252.6 183.3h-1.9M252.6 183.3h-1.5M252.6 183.3v-11.4M255.1 189.3h-100M255.1 183.3h-100"/>
<circle cx="83.1" cy="99.4" r="1.51"/>
<circle cx="83.1" cy="83.8" r="1.51"/>
<circle cx="90.9" cy="91.6" r="50"/>
<circle cx="90.9" cy="91.6" r="20"/>
<circle cx="90.9" cy="91.6" r="5"/>
<circle cx="98.7" cy="99.4" r="1.51"/>
<circle cx="98.7" cy="83.8" r="1.51"/>
</g>
<g fill="none" stroke="#6a7180" stroke-width=".22" stroke-dasharray="4.2 .5 0 .5">
<path d="M40.9 91.6h100M65.9 91.6h50M81.3 99.4h3.7M81.3 83.8h3.7M83.1 85.7v-3.7M84.7 91.6h12.5M90.9 97.9v-12.5M96.8 99.4h3.8M96.8 83.8h3.8M98.7 85.7v-3.7M83.1 101.3v-3.8M90.9 116.6v-50"/>
<path d="M98.7 101.3v-3.8M90.9 141.6v-100M83.1 174.6v-6.8M98.7 174.6v-6.8M197.3 174.6v-6.8M212.9 174.6v-6.8M90.9 192.8v-9.7M90.9 192.8v-23.5M90.9 192.8v-24.9M90.9 192.8v-25M205.1 192.8v-9.7M205.1 192.8v-23.5"/>
<path d="M205.1 192.8v-24.9M205.1 192.8v-25"/>
</g>
<path d="M40.9 32.8v7.6M40.9 34.6h100M140.9 32.8v7.6" fill="none" stroke="#111827" stroke-width=".22"/>
<path d="M40.9 34.6l2.6-.4v.9zM138.3 34.2v.9l2.6-.5z" fill="#111827"/>
<path d="M32.1 41.6h7.6M33.9 41.6v100M32.1 141.6h7.6" fill="none" stroke="#111827" stroke-width=".22"/>
<path d="M33.9 41.6l-.4 2.6h.9zM33.5 139h.9l-.5 2.6z" fill="#111827"/>
<path d="M32.1 167.8h7.6M33.9 167.8v25M32.1 192.8h7.6" fill="none" stroke="#111827" stroke-width=".22"/>
<path d="M33.9 167.8l-.4 2.6h.9zM33.5 190.2h.9l-.5 2.6z" fill="#111827"/>
<path d="M276 112h140v63.2h-140z" fill="#fff" stroke="#111827" stroke-width=".35"/>
<path d="M273.8 10h148v10.4h-148z" fill="#fff" stroke="#111827" stroke-width=".5"/>
<path d="M273.8 10h148v5.2h-148z" fill="#f3f4f6" stroke="#111827" stroke-width=".5"/>
<path d="M273.8 15.2h148" fill="none" stroke="#9ca3af" stroke-width=".3"/>
<path d="M231.8 213.4h190v56h-190z" fill="#fff" stroke="#111827" stroke-width=".7" stroke-linecap="butt"/>
<path d="M231.8 213.4h3v56h-3z" fill="#0f766e"/>
<path d="M231.8 227.4h190M231.8 239.4h190M264.8 239.4v12M289.8 239.4v12M314.8 227.4v12M324.8 239.4v12M339.8 227.4v12M364.8 239.4v12M369.8 227.4v12M231.8 251.4h190M231.8 260.4h190" fill="none" stroke="#9ca3af" stroke-width=".3"/>
<g fill="none" stroke="#111827" stroke-width=".3">
<path d="M302.8 244.4l6-1.5v8l-6-1.5z"/>
<circle cx="314.8" cy="246.9" r="4"/>
<circle cx="314.8" cy="246.9" r="2.3"/>
</g>
<path d="M300.8 246.9h19.5" fill="none" stroke="#111827" stroke-width=".22" stroke-dasharray="3 1 .6 1" stroke-linecap="butt"/>
<text font-size="4.4" fill="#111827" x="237.8" y="224.4">PicoFlow Turgo runner: making sketch</text>
<g font-size="3.4" fill="#111827">
<text x="236.8" y="235.6">PCF-DWG-107</text>
<text x="316.8" y="235.6">P1</text>
<text x="341.8" y="235.6">1 of 1</text>
<text x="371.8" y="235.6">ANSI B</text>
</g>
<text font-size="3.2" fill="#b45309" x="16" y="19">BUILD PLAN SKETCH, PLAN NOT YET BUILT</text>
<text font-size="3.2" fill="#111827" x="90" y="19">PicoFlow · github.com/BoujeeEnjinia1701/picoflow</text>
<g font-size="3" fill="#111827">
<text x="236.8" y="247.2">1:2</text>
<text x="266.8" y="247.2">mm</text>
<text x="326.8" y="247.2">2026-10-02</text>
<text x="366.8" y="247.2">Amish Chadha</text>
</g>
<g font-size="2.8" fill="#111827">
<text x="335.3" y="106">WHERE IT GOES</text>
<text x="84.2" y="147.7">TOP VIEW</text>
<text x="82.3" y="198.9">FRONT VIEW</text>
<text x="196.7" y="198.9">RIGHT VIEW</text>
</g>
<g font-size="2.6" fill="#111827">
<text x="279" y="122">Print from the model file (cad/step/picoflow-runner.step), hub down,</text>
<text x="279" y="126.6">with supports under the buckets. 200 mm across, 50 mm tall,</text>
<text x="279" y="131.2">about 525 g and 21 h at 0.4 mm; four perimeters.</text>
<text x="279" y="135.8">20 buckets on a 150 mm pitch circle; the jets strike the top of the</text>
<text x="279" y="140.4">bucket band, which is 17 mm above the runner's mid-height.</text>
<text x="279" y="145">Hub: 80 mm across, 50 mm tall, 20 mm bore. Ream the bore to slide</text>
<text x="279" y="149.6">on the shaft. Press four M5 heat-set inserts into the hub top on</text>
<text x="279" y="154.2">a 44 mm circle with a soldering iron.</text>
<text x="279" y="158.8">Balance: hang the runner on a rod through the bore; if one side</text>
<text x="279" y="163.4">always drops, sand the bucket backs on that side lightly.</text>
<text x="279" y="168">Fit: the clamping hub bolts to the hub top with four M5 screws.</text>
<text x="279" y="172.6">Check: the runner spins on a rod and stops in random places.</text>
<text x="236.8" y="258.8">PETG (prototype), glass-filled nylon (field)</text>
</g>
<g font-size="2.5" fill="#111827">
<text x="88.6" y="33.6">200</text>
<text x="32.9" y="93.9" transform="rotate(-90 32.9 93.9)">200</text>
<text x="32.9" y="181.8" transform="rotate(-90 32.9 181.8)">50</text>
</g>
<g font-size="2.3" fill="#111827">
<text x="275.6" y="18.8">P1</text>
<text x="289.6" y="18.8">Making sketch for the prototype build plan</text>
<text x="381.6" y="18.8">2026-10-02</text>
<text x="407.6" y="18.8">AC</text>
</g>
<text font-size="2.3" fill="#0f766e" x="279" y="117">HOW TO MAKE IT AND HOW IT FITS</text>
<g font-size="2.2" fill="#4b5563">
<text x="325.6" y="110">This part in colour, its neighbours in grey</text>
<text x="73.8" y="151.7">Scale 1:2; looking down (along -Z)</text>
<text x="70.7" y="202.9">Scale 1:2; looking at the front (along +Y)</text>
<text x="182.9" y="202.9">Scale 1:2; looking at the right side (along -X)</text>
</g>
<g font-size="2.2" fill="#0f766e">
<text x="237.8" y="218.4">PICOFLOW</text>
<text x="370" y="218.4">github.com/BoujeeEnjinia1701/picoflow</text>
</g>
<text font-size="2.1" fill="#4b5563" x="236.8" y="266.2">Licensed CERN-OHL-S-2.0 · Design Molecule Lab · designmolecule.com</text>
<g font-size="2" fill="#111827">
<text x="275.6" y="13.6">REV</text>
<text x="289.6" y="13.6">DESCRIPTION</text>
<text x="381.6" y="13.6">DATE</text>
<text x="407.6" y="13.6">BY</text>
</g>
<text font-size="1.9" fill="#4b5563" x="380.4" y="266.2">Generated from cad/src; do not edit by hand</text>
<g font-size="1.8" fill="#4b5563">
<text x="236.8" y="230.8">DRAWING NO.</text>
<text x="316.8" y="230.8">REV</text>
<text x="341.8" y="230.8">SHEET</text>
<text x="371.8" y="230.8">SIZE</text>
<text x="236.8" y="242.8">SCALE</text>
<text x="266.8" y="242.8">UNITS</text>
<text x="291.8" y="242.8">PROJECTION</text>
<text x="326.8" y="242.8">DATE</text>
<text x="366.8" y="242.8">DRAWN</text>
<text x="236.8" y="254.8">MATERIAL / NOTES</text>
</g>
</svg>
